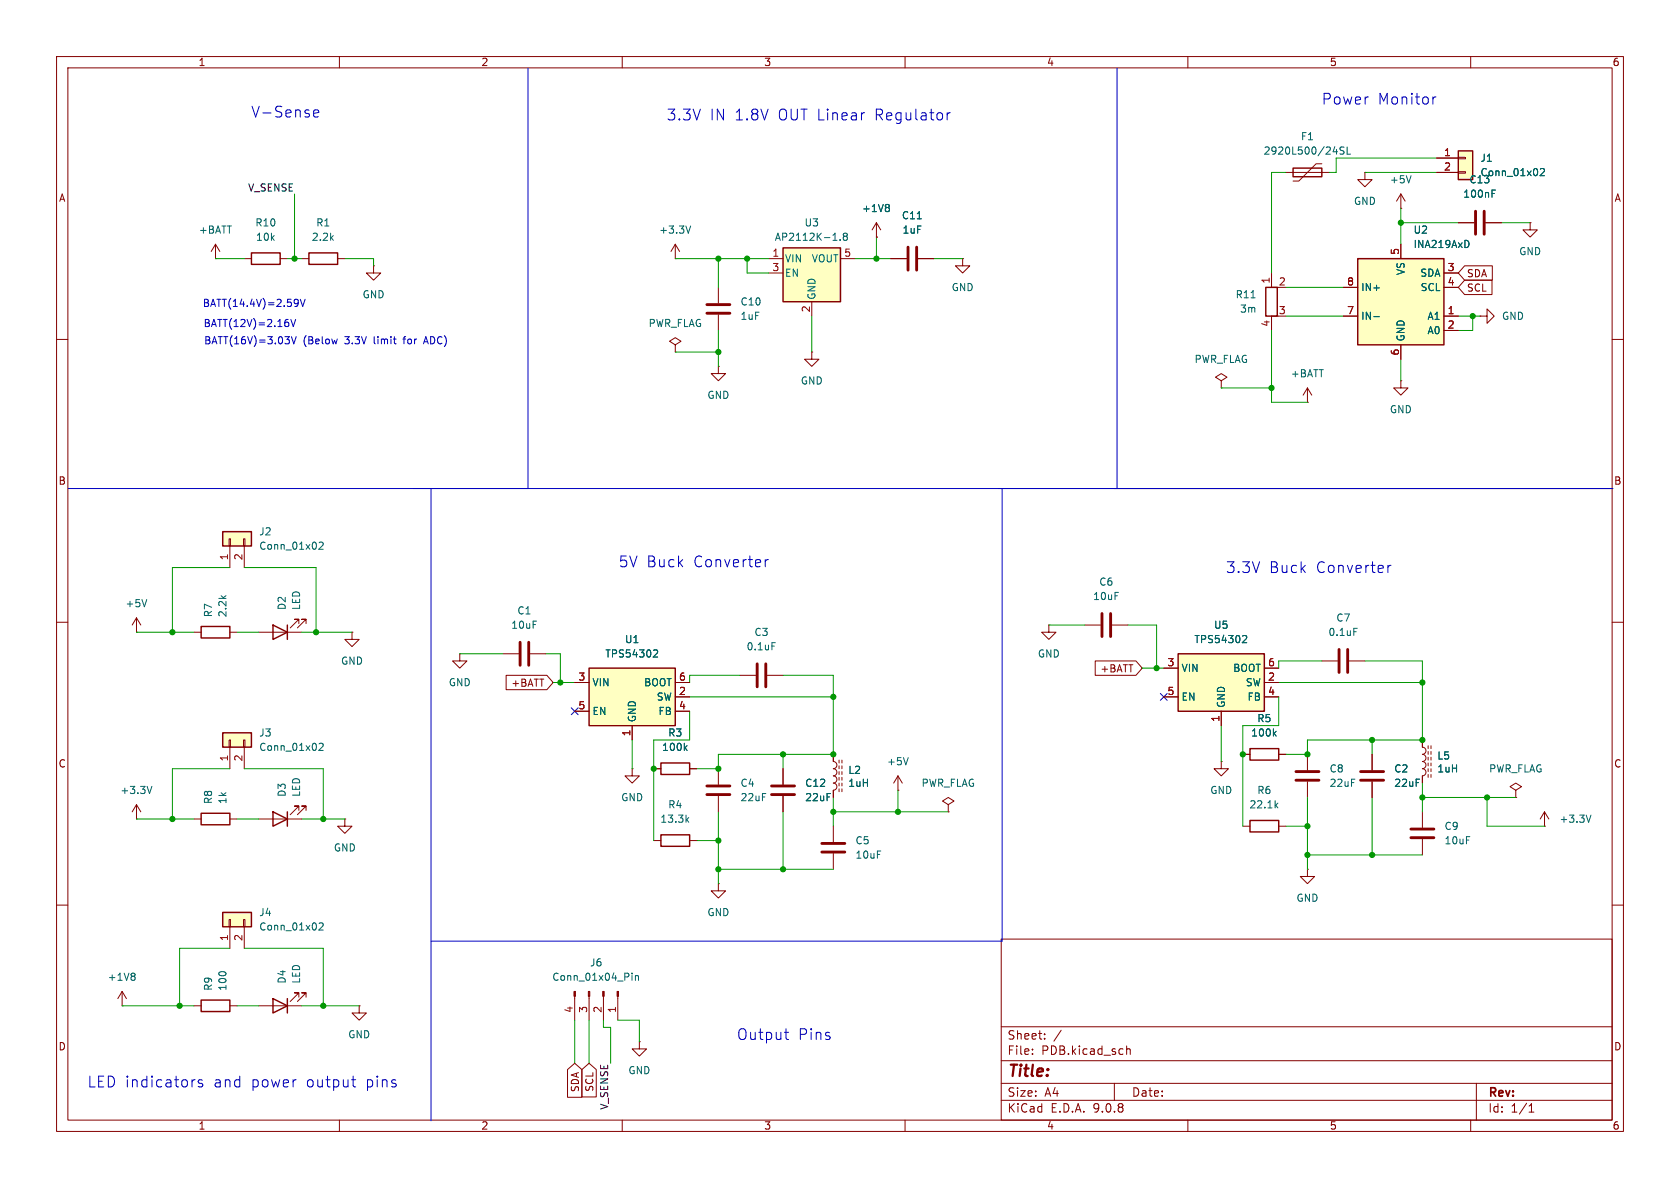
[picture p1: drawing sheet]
<svg xmlns="http://www.w3.org/2000/svg" width="297mm" height="210mm" viewBox="0 0 297 210" stroke-linecap="round" stroke-linejoin="round" font-family="sans-serif">
<g fill="none" stroke="#840000" stroke-width=".18">
<path d="M10 10h277v190h-277zM12 12h273v186h-273zM60 10v2M110 10v2M160 10v2M210 10v2M260 10v2M10 60h2M285 60h2M10 110h2M45.7 111.8h7.6M52.8 110.2v-.7h-.7h.7l-1.5 1.5"/>
<path d="M54.1 110.2v-.7h-.8h.8l-1.5 1.5M285 110h2M34.3 144.8h1.3M40.6 144.8h1.3M10 160h2M177 166h108v32h-108zM285 160h2M60 198v2M110 198v2M113 184.2v1.2h1.3l-1.3 1.3-1.2-1.3h1.2M113 184.2h.1M160 198v2"/>
<path d="M177 194.5h108M177 191.5h108M177 187.5h108M177 181.5h108M182.5 186.3v.1M182.5 185.5v.1M184.7 183.6v.1M184.7 182.8v.1M187.6 182.1l-1.3 2M197 191.5v3M199.2 184.9v1.5M199.2 185.5l.2-.1 .3 .1 .1 .9"/>
<path d="M210 198v2M260 198v2M261 191.5v6.5M270.3 196.6h.9M270.3 195.5l.4-.4v1.5"/>
</g>
<path d="M48.3 110.5l2.5 1.3-2.5 1.2zM50.8 110.5v2.5M35.6 143.8h5v2h-5z" fill="none" stroke="#840000" stroke-width=".25"/>
<path d="M39.4 94h5v2.5h-5z" fill="#ffffc2"/>
<path d="M39.4 94h5v2.5h-5zM116.8 147.6h5.1v2h-5.1z" fill="none" stroke="#840000" stroke-width=".25"/>
<g fill="none" stroke="#840000" stroke-width=".18">
<path d="M157.5 45.7h2.8M162.3 45.7h2.8M40.5 95.3h.3v1.2h-.3zM40.6 96.5v3.8M43.1 95.3h.2v1.2h-.2zM43.2 96.5v3.8M185.4 110.5v1.3h1.3l-1.3 1.2-1.3-1.2h1.3M185.4 110.5h.1M127 135.9v2.8M115.6 148.6h1.2M121.9 148.6h1.3M127 156.2v1.3h1.3l-1.3 1.3-1.3-1.3h1.3"/>
<path d="M127 156.2h.1M127 140.7v2.8"/>
</g>
<path d="M162.2 38.7h.7M56.4 96l.5-.2 .2 .4-.7 .9h.7M121.4 144.9l.4 .5M121.8 144.5l-.5 .5" fill="none" stroke="#006464" stroke-width=".18"/>
<path d="M160.5 43.7v4.1M162.1 43.7v4.1M125 138.9h4M125 140.5h4" fill="none" stroke="#840000" stroke-width=".51"/>
<path d="M138.4 43.8h10.2v9.5h-10.2z" fill="#ffffc2"/>
<path d="M138.4 43.8h10.2v9.5h-10.2zM35.6 110.7h5v2.1h-5zM116.8 134.9h5.1v2h-5.1zM48.3 143.5l2.5 1.3-2.5 1.3zM50.8 143.5v2.6" fill="none" stroke="#840000" stroke-width=".25"/>
<g fill="none" stroke="#840000" stroke-width=".18">
<path d="M66 47v1.3h1.3l-1.3 1.2-1.2-1.2h1.2M66 47h.1M135.9 45.7h2.5M135.9 48.3h2.5M143.5 53.3v2.6M148.6 45.7h2.5M24.1 111.8h.1M24.1 109.2l-.7 1.3M24.1 109.2l.8 1.3M24.1 109.2v2.6M34.3 111.8h1.3M40.6 111.8h1.3"/>
<path d="M191.8 110.5h2.8M196.6 110.5h2.8M111.8 135.9v1.3h1.2l-1.2 1.2-1.3-1.2h1.3M111.8 135.9h.1M115.6 135.9h1.2M121.9 135.9h1.3M45.7 144.8h7.6M52.8 143.3v-.8h-.7h.7l-1.5 1.5M54.1 143.3v-.8h-.8h.8l-1.5 1.5M61 144.8v1.3h1.2l-1.2 1.2-1.3-1.2h1.3M61 144.8h.1M167.6 142.2l1.1-.6-1.1-.6-1 .6 1 .6v1.3"/>
<path d="M167.6 143.5h.1"/>
</g>
<path d="M147.3 42.5h.7M148.5 42.4v.1M149.3 41.8l-.2 .2v.4l.2 .1 .4-.1 .1-.2v-.2l-.2-.2M149.3 41.8l-.2-.3 .2-.3h.3l.2 .3-.2 .3M149.3 41.8h.3M25.9 106l-.4 1.3M121.1 132.2l.4 .5M121.5 131.8l-.5 .5" fill="none" stroke="#006464" stroke-width=".18"/>
<path d="M194.8 108.5v4M196.3 108.5v4" fill="none" stroke="#840000" stroke-width=".51"/>
<path d="M39.4 129.5h5v2.6h-5z" fill="#ffffc2"/>
<path d="M39.4 129.5h5v2.6h-5z" fill="none" stroke="#840000" stroke-width=".25"/>
<path d="M40.5 130.8h.3v1.3h-.3zM40.6 132.1v3.8M43.1 130.8h.2v1.3h-.2zM43.2 132.1v3.8" fill="none" stroke="#840000" stroke-width=".18"/>
<path d="M56.4 131.5l.5-.1 .2 .4-.7 .9h.7" fill="none" stroke="#006464" stroke-width=".18"/>
<path d="M208.3 115.6h15.2v10.1h-15.2z" fill="#ffffc2"/>
<path d="M44.4 44.7h5.1v2h-5.1zM54.6 44.7h5.1v2h-5.1zM208.3 115.6h15.2v10.1h-15.2zM221 132.3h5.1v2.1h-5.1zM35.6 176.8h5v2h-5z" fill="none" stroke="#840000" stroke-width=".25"/>
<g fill="none" stroke="#840000" stroke-width=".18">
<path d="M38.1 45.7h.1M38.1 43.2l-.8 1.3M38.1 43.2l.8 1.3M38.1 43.2v2.5M43.2 45.7h1.2M49.5 45.7h1.3M53.3 45.7h1.3M59.7 45.7h1.3M119.4 45.7h.1M119.4 43.2l-.8 1.3M119.4 43.2l.7 1.3M119.4 43.2v2.5"/>
<path d="M119.4 61l1-.7-1-.6-1 .6 1 .7v1.2M119.4 62.2h.1M88.9 115.6h2.8M93.7 115.6h2.8M130.8 119.4h2.8M135.6 119.4h2.8M205.7 118.1h2.6M223.5 118.1h2.6M233.7 116.8h2.8M238.5 116.8h2.8M138.4 135.9v2.8M205.7 123.2h2.6"/>
<path d="M215.9 125.7v2.6M219.7 133.4h1.3M223.5 123.2h2.6M223.5 120.7h2.6M226.1 133.4h1.2M138.4 140.7v2.8M21.6 177.8h.1M21.6 175.3l-.8 1.2M21.6 175.3l.8 1.2M21.6 175.3v2.5M34.3 177.8h1.3M40.6 177.8h1.3"/>
<path d="M63.5 177.8v1.3h1.3l-1.3 1.2-1.3-1.2h1.3M63.5 177.8h.1M101.6 176.1v4.2M104.1 176.1v4.2M106.7 176.1v4.2M109.2 176.1v4.2"/>
</g>
<path d="M122.1 39.9l-.4 1.3M136.5 113.6h.6M219.9 112.3l.4 .1 .1 .3-.8 .9h.8M239.3 111.1h.6M225.2 129.6l.4 .5M225.6 129.3l-.5 .5M23.6 172l.3 .3-.3 .3 .3 .2v.3l-.3 .2M111.7 172v.2M111.7 172.5v.8M112.3 172.5v.8M112.3 172.6l.2-.1h.3l.1 .8" fill="none" stroke="#006464" stroke-width=".18"/>
<path d="M91.9 113.5v4.1M93.5 113.5v4.1M133.9 117.3v4.1M135.4 117.3v4.1M236.7 114.8v4.1M238.3 114.8v4.1M136.4 138.9h4.1M136.4 140.5h4.1" fill="none" stroke="#840000" stroke-width=".51"/>
<g fill="#840000" stroke="#840000" stroke-width=".18">
<path d="M109.1 175.3h.2v.8h-.2z"/>
<path d="M106.6 175.3h.2v.8h-.2z"/>
<path d="M104 175.3h.3v.8h-.3z"/>
<path d="M101.5 175.3h.2v.8h-.2z"/>
</g>
<path d="M39.4 161.3h5v2.5h-5z" fill="#ffffc2"/>
<path d="M39.4 161.3h5v2.5h-5z" fill="none" stroke="#840000" stroke-width=".25"/>
<path d="M40.5 162.6h.3v1.2h-.3zM40.6 163.8v3.8M43.1 162.6h.2v1.2h-.2zM43.2 163.8v3.8" fill="none" stroke="#840000" stroke-width=".18"/>
<path d="M56.4 163.3l.5-.2 .2 .4-.7 .9h.7" fill="none" stroke="#006464" stroke-width=".18"/>
<path d="M104.1 118.1h15.3v10.2h-15.3z" fill="#ffffc2"/>
<path d="M228.6 29.7h5.1v1.5h-5.1zM104.1 118.1h15.3v10.2h-15.3zM221 145h5.1v2.1h-5.1zM48.3 176.5l2.5 1.3-2.5 1.3zM50.8 176.5v2.6" fill="none" stroke="#840000" stroke-width=".25"/>
<g fill="none" stroke="#840000" stroke-width=".18">
<path d="M154.9 39.4l-.7 1.2M154.9 39.4l.8 1.2M154.9 39.4v2.5M227.3 30.5h7.6M233.7 29h-1l-3.1 3h-1M241.3 30.5v1.3h1.3l-1.3 1.2-1.3-1.2h1.3M241.3 30.5h.1M247.6 36.8h.1M247.6 34.3l-.7 1.3M247.6 34.3l.8 1.3M247.6 34.3v2.5M257.8 39.4h2.8"/>
<path d="M262.6 39.4h2.8M270.5 39.4v1.2h1.3l-1.3 1.3-1.3-1.3h1.3M270.5 39.4h.1M154.9 41.9h.1M62.2 111.8v1.2h1.3l-1.3 1.3-1.2-1.3h1.2M62.2 111.8h.1M81.3 115.6v1.2h1.2l-1.2 1.3-1.3-1.3h1.3M81.3 115.6h.1M101.6 120.7h2.5M101.6 125.7h2.5M111.8 128.3v2.5M119.4 120.7h2.5"/>
<path d="M119.4 125.7h2.5M119.4 123.2h2.5M147.3 133.4v1.2a.63 .63 0 0 1 .6 .7 .63 .63 0 0 1-.6 .6M147.3 135.9a.63 .63 0 0 1 .6 .6 .63 .63 0 0 1-.6 .7 .64 .64 0 0 1 .6 .6 .64 .64 0 0 1-.6 .6 .64 .64 0 0 1 .6 .7 .64 .64 0 0 1-.6 .6v1.3M148.3 134.4v.5M148.3 135.4v.5M148.3 136.4v.5M148.3 137.4v.5M148.3 138.4v.5M148.3 139.4v.6M148.8 134.4v.5M148.8 135.4v.5"/>
<path d="M148.8 136.4v.5M148.8 137.4v.5M148.8 138.4v.5M148.8 139.4v.6M158.7 139.7h.1M158.7 137.2l-.7 1.2M158.7 137.2l.8 1.2M158.7 137.2v2.5M215.9 134.6v1.3h1.3l-1.3 1.3-1.3-1.3h1.3M215.9 134.6h.1M231.1 133.4v2.7M231.1 138.2v2.8"/>
<path d="M242.6 133.4v2.7M242.6 138.2v2.8M251.5 130.8v1.3a.63 .63 0 0 1 .6 .6 .63 .63 0 0 1-.6 .6 .64 .64 0 0 1 .6 .7 .64 .64 0 0 1-.6 .6 .64 .64 0 0 1 .6 .6 .64 .64 0 0 1-.6 .7M251.5 135.9a.63 .63 0 0 1 .6 .6 .63 .63 0 0 1-.6 .7v1.2M252.5 131.8v.5M252.5 132.8v.6M252.5 133.9v.5M252.5 134.9v.5M252.5 135.9v.5M252.5 136.9v.5M253 131.8v.5M253 132.8v.6"/>
<path d="M253 133.9v.5M253 134.9v.5M253 135.9v.5M253 136.9v.5M268 139.7l1-.6-1-.7-1 .7 1 .6v1.3M24.1 144.8h.1M24.1 142.2l-.7 1.3M24.1 142.2l.8 1.3M24.1 142.2v2.6M147.3 146.1v2.7M147.3 150.9v2.8M219.7 146.1h1.3"/>
<path d="M226.1 146.1h1.2M231.1 153.7v1.2h1.3l-1.3 1.3-1.2-1.3h1.2M231.1 153.7h.1M251.5 143.5v2.8M251.5 148.3v2.8M268 141h.1M273 146.1h.1M273 143.5l-.7 1.3M273 143.5l.8 1.3M273 143.5v2.6M45.7 177.8h7.6M52.8 176.3v-.8h-.7h.7l-1.5 1.5"/>
<path d="M54.1 176.3v-.8h-.8h.8l-1.5 1.5"/>
</g>
<g fill="none" stroke="#006464" stroke-width=".18">
<path d="M157 36.1l.2 .3-.2 .3 .2 .2v.3l-.2 .2M235.7 26.8h.8M237.6 26h-.5l-.2 .1v.4l.6 .2 .1 .3-.2 .2h-.5M238.2 26v1.2h.6M249.5 31.1l-.5 1.2M263.8 34.2h.4M263.8 33.6h.6M115.7 114.9h.4l.2 .3-.8 .9h.8M26.9 139l-.5 1.3M160.6 133.9l-.5 1.3M225.5 142.3l.4 .5M225.9 142l-.5 .5"/>
<path d="M281.3 144.1l-.5 1.3"/>
</g>
<path d="M260.9 37.3v4.1M262.4 37.3v4.1M229.1 136.4h4.1M229.1 137.9h4.1M240.5 136.4h4.1M240.5 137.9h4.1M145.3 150.6h4.1M145.3 149.1h4.1M249.4 148.1h4.1M249.4 146.6h4.1" fill="none" stroke="#840000" stroke-width=".51"/>
<path d="M257.8 26.7h2.5v5.1h-2.5z" fill="#ffffc2"/>
<path d="M257.8 26.7h2.5v5.1h-2.5zM223.8 50.8h2v5.1h-2z" fill="none" stroke="#840000" stroke-width=".25"/>
<g fill="none" stroke="#840000" stroke-width=".18">
<path d="M254 27.9h3.8M254 30.5h3.8M257.8 27.8h1.3v.3h-1.3zM257.8 30.4h1.3v.2h-1.3zM224.8 48.3v2.5h1.3M226.1 55.9h-1.3v2.5M261.6 55.9h1.3v-1.3l1.3 1.3-1.3 1.3v-1.3M261.6 55.9h.1M231.1 71.1h.1M231.1 68.6l-.7 1.3M231.1 68.6l.8 1.3M231.1 68.6v2.5"/>
<path d="M247.6 67.3v1.3h1.3l-1.3 1.3-1.2-1.3h1.2M247.6 67.3h.1"/>
</g>
<path d="M272.3 29.9l.5-.1 .2 .4-.7 .9h.7M221.2 52.6h.7" fill="none" stroke="#006464" stroke-width=".18"/>
<path d="M240 45.7h15.3v15.3h-15.3z" fill="#ffffc2"/>
<path d="M240 45.7h15.3v15.3h-15.3z" fill="none" stroke="#840000" stroke-width=".25"/>
<g fill="none" stroke="#840000" stroke-width=".18">
<path d="M254 27.9h3.8M254 30.5h3.8M257.8 39.4h2.8M262.6 39.4h2.8M127 50.8v2.8M127 55.6v2.8M154.9 41.9h.1M157.5 45.7h2.8M162.3 45.7h2.8M170.2 45.7v1.3h1.2l-1.2 1.3-1.3-1.3h1.3M170.2 45.7h.1M237.5 50.8h2.5"/>
<path d="M237.5 55.9h2.5M247.6 43.2v2.5M255.3 50.8h2.5M255.3 55.9h2.5M255.3 48.3h2.5M255.3 58.4h2.5M258.9 49.5h4.9v2.6h-4.9l-1.1-1.3zM258.9 47h4.9v2.5h-4.9l-1.1-1.2zM127 64.8v1.2h1.3l-1.3 1.3-1.3-1.3h1.3M127 64.8h.1M143.5 62.2v1.3h1.3l-1.3 1.3-1.3-1.3h1.3M143.5 62.2h.1"/>
<path d="M215.9 67.3l1-.6-1-.7-1 .7 1 .6v1.3M215.9 68.6h.1M247.6 61v2.5M89.5 119.4h7.2l1.1 1.3-1.1 1.2h-7.2zM193.6 116.8h7.2l1.1 1.3-1.1 1.3h-7.2zM205.7 118.1h2.6M223.5 118.1h2.6M101.6 120.7h2.5M101.6 125.7h2.5M111.8 128.3v2.5M115.6 135.9h1.2M119.4 120.7h2.5"/>
<path d="M119.4 125.7h2.5M119.4 123.2h2.5M121.9 135.9h1.3M138.4 135.9v2.8M147.3 133.4v1.2M147.3 139.7v1.3M205.7 123.2h2.6M215.9 125.7v2.6M219.7 133.4h1.3M223.5 120.7h2.6M223.5 123.2h2.6M226.1 133.4h1.2"/>
<path d="M242.6 133.4v2.7M242.6 138.2v2.8M251.5 130.8v1.3M251.5 137.2v1.2M138.4 140.7v2.8M100.3 189.1l1.3-1.1 1.3 1.1v4.9h-2.6zM102.9 189.1l1.2-1.1 1.3 1.1v4.8h-2.5z"/>
</g>
<g fill="none" stroke="#006464" stroke-width=".18">
<path d="M157 36.1l.2 .3-.2 .3 .2 .2v.3l-.2 .2M162.2 38.7h.7M263.8 34.2h.4M263.8 33.6h.6M272.3 29.9l.5-.1 .2 .4-.7 .9h.7M242.9 56h.9M259.5 42.6l.2 .4-.2 .7M115.7 114.9h.4l.2 .3-.8 .9h.8M219.9 112.3l.4 .1 .1 .3-.8 .9h.8M121.1 132.2l.4 .5M121.5 131.8l-.5 .5M225.2 129.6l.4 .5"/>
<path d="M225.6 129.3l-.5 .5"/>
</g>
<path d="M125 53.8h4M125 55.4h4" fill="none" stroke="#840000" stroke-width=".51"/>
<g fill="none" stroke="#0000c2" stroke-width=".18">
<path d="M93.3 12.1v74.3M167.4 19.9v1.3M168 19.9l-.4 .1-.2 .3M197.5 12.1v74.3M253.9 17.1l-.4 .1-.2 .3M55.4 20.1l1-.2-.1-.4-.6-.1-.3 .3 .1 .9 .2 .1 .6-.1M50.4 59.5h.8l-.5 .5M50.9 57l.2 .2-.2 .5M51.4 56.5l.4 1.2 .5-1.2M51.5 59.5l.4 1.3 .5-1.3M52.2 52.9l.5 .1a.84 .84 0 0 1-.3 1.2h-.3M52.7 53.5l-.2 .2h-.3"/>
<path d="M53.1 52.9l.4 1.3 .4-1.3M59.6 59.9l-.2 .9M75.3 59.5l-.4 1.3M51 60.1l.2 .1-.2 .5M75 60.4h.6M12.1 86.4h273M76.2 86.4v111.7M135.3 98.9v1.3M135.8 98.9l-.3 .1-.2 .3M177.2 86.4v80h-101M245.4 99.9v1.3M245.9 99.9l-.4 .1-.1 .3"/>
<path d="M34.5 190.9l-.4 .1M35.8 191l-.5-.1-.3 .2 .1 .3 .7 .2 .1 .2-.1 .2-.2 .1-.6-.1M62.2 190.9h.7M62.4 191.9l.1 .1 .4 .1M138.7 182.5h.7M139 183.7l.4 .1"/>
</g>
<g fill="none" stroke="#009600" stroke-width=".18">
<path d="M52.1 34.3v11.4M227.3 30.5h-2.5v17.8M241.3 30.5h12.7M247.6 36.8v6.4M247.6 39.4h10.2M254 27.9h-17.8v2.6h-1.3M265.4 39.4h5.1M38.1 45.7h5.1M50.8 45.7h2.5M61 45.7h5v1.3M119.4 45.7h16.5M127 45.7v5.1"/>
<path d="M127 58.4v6.4M132.1 45.7v2.6h3.8M143.5 55.9v6.3M151.1 45.7h6.4M154.9 41.9v3.8M165.1 45.7h5.1M224.8 58.4v12.7h6.3M227.3 50.8h10.2M227.3 55.9h10.2M257.8 55.9h3.8M260.3 55.9v2.5h-2.5M119.4 62.2h7.6"/>
<path d="M215.9 68.6h8.9M247.6 63.5v3.8M24.1 111.8h10.2M40.6 100.3h-10.1v11.5M41.9 111.8h3.8M43.2 100.3h12.7v11.5M53.3 111.8h8.9M81.3 115.6h7.6M96.5 115.6h2.6v5.1M130.8 119.4h-8.9v1.3M138.4 119.4h8.9v14h-20.3v2.5h-3.8M185.4 110.5h6.4"/>
<path d="M199.4 110.5h5.1v7.6M201.9 118.1h3.8M233.7 116.8h-7.6v1.3M241.3 116.8h10.2v14h-20.4v2.6h-3.8M40.6 135.9h-10.1v8.9M43.2 135.9h13.9v8.9M97.8 120.7h3.8M111.8 130.8v5.1M121.9 125.7v5.1h-6.3v17.8M121.9 123.2h25.4M138.4 133.4v2.5M158.7 139.7v3.8"/>
<path d="M215.9 128.3v6.3M226.1 123.2v5.1h-6.4v17.8M226.1 120.7h25.4M242.6 130.8v2.6M251.5 138.4v5.1M24.1 144.8h10.2M41.9 144.8h3.8M53.3 144.8h7.7M123.2 148.6h3.8M127 143.5v12.7M127 153.7h20.3M138.4 143.5v10.2"/>
<path d="M147.3 141v5.1M147.3 143.5h20.3M227.3 146.1h3.8M231.1 141v12.7M231.1 151.1h20.4M242.6 141v10.1M251.5 141h16.5M262.9 141v5.1h10.1M21.6 177.8h12.7M40.6 167.6h-8.9v10.2M41.9 177.8h3.8M43.2 167.6h13.9v10.2"/>
<path d="M53.3 177.8h10.2M101.6 180.3v7.7M104.1 180.3v7.7M106.7 180.3v1.3h1.2v6.4M109.2 180.3h3.8v3.9"/>
</g>
<path d="M101 125.1l1.2 1.2M102.2 125.1l-1.2 1.2M205.1 122.6l1.2 1.2M206.3 122.6l-1.2 1.2" fill="none" stroke="#000084" stroke-width=".18"/>
<g fill="#009600" stroke="#009600" stroke-width=".18">
<circle cx="127" cy="135.9" r=".46"/>
<circle cx="115.6" cy="135.9" r=".46"/>
<circle cx="138.4" cy="133.4" r=".46"/>
<circle cx="147.3" cy="123.2" r=".46"/>
<circle cx="147.3" cy="133.4" r=".46"/>
<circle cx="55.9" cy="111.8" r=".46"/>
<circle cx="99.1" cy="120.7" r=".46"/>
<circle cx="30.5" cy="111.8" r=".46"/>
<circle cx="57.1" cy="177.8" r=".46"/>
<circle cx="31.7" cy="177.8" r=".46"/>
<circle cx="30.5" cy="144.8" r=".46"/>
<circle cx="57.1" cy="144.8" r=".46"/>
<circle cx="138.4" cy="153.7" r=".46"/>
<circle cx="127" cy="148.6" r=".46"/>
<circle cx="147.3" cy="143.5" r=".46"/>
<circle cx="158.7" cy="143.5" r=".46"/>
<circle cx="127" cy="153.7" r=".46"/>
<circle cx="219.7" cy="133.4" r=".46"/>
<circle cx="204.5" cy="118.1" r=".46"/>
<circle cx="251.5" cy="120.7" r=".46"/>
<circle cx="231.1" cy="146.1" r=".46"/>
<circle cx="242.6" cy="151.1" r=".46"/>
<circle cx="231.1" cy="151.1" r=".46"/>
<circle cx="262.9" cy="141" r=".46"/>
<circle cx="251.5" cy="141" r=".46"/>
<circle cx="231.1" cy="133.4" r=".46"/>
<circle cx="242.6" cy="130.8" r=".46"/>
<circle cx="251.5" cy="130.8" r=".46"/>
<circle cx="247.6" cy="39.4" r=".46"/>
<circle cx="224.8" cy="68.6" r=".46"/>
<circle cx="260.3" cy="55.9" r=".46"/>
<circle cx="127" cy="62.2" r=".46"/>
<circle cx="154.9" cy="45.7" r=".46"/>
<circle cx="132.1" cy="45.7" r=".46"/>
<circle cx="52.1" cy="45.7" r=".46"/>
<circle cx="127" cy="45.7" r=".46"/>
</g>
<text font-size="2.8" fill="#840000" x="178" y="190.9">Title:</text>
<g font-size="2.7" fill="#0000c2">
<text x="44.3" y="21">V-Sense</text>
<text x="117.8" y="21.5">3.3V</text>
<text x="125.5" y="21.5">IN 1.8V</text>
<text x="137.6" y="21.5">OUT Linear</text>
<text x="154.8" y="21.5">Regulator</text>
<text x="233.6" y="18.7">Power</text>
<text x="243.6" y="18.7">Monitor</text>
<text x="109.3" y="100.5">5V Buck</text>
<text x="122.6" y="100.5">Converter</text>
<text x="216.7" y="101.5">3.3V</text>
<text x="224.4" y="101.5">Buck</text>
<text x="232.7" y="101.5">Converter</text>
<text x="130.2" y="184.1">Output</text>
<text x="141.1" y="184.1">Pins</text>
<text x="15.4" y="192.4">LED indicators</text>
<text x="37.8" y="192.4">and</text>
<text x="44.5" y="192.4">power</text>
<text x="54.3" y="192.4">output</text>
<text x="64.9" y="192.4">pins</text>
</g>
<g font-size="2.1" fill="#840000">
<text x="178" y="184">Sheet:</text>
<text x="178" y="186.7">File:</text>
<text x="184.1" y="186.7">PDB.kicad_sch</text>
<text x="178" y="196.9">KiCad</text>
<text x="178" y="194.1">Size:</text>
<text x="184.7" y="194.1">A4</text>
<text x="185.7" y="196.9">E.D.A.</text>
<text x="193.3" y="196.9">9.0.8</text>
<text x="200" y="194.1">Date:</text>
<text x="263" y="194.3">Rev:</text>
<text x="263" y="196.9">Id:</text>
<text x="267.1" y="196.9">1/1</text>
</g>
<g font-size="1.8" fill="#840000">
<text x="35" y="11.9">1</text>
<text x="85" y="11.9">2</text>
<text x="135" y="11.9">3</text>
<text x="185" y="11.9">4</text>
<text x="235" y="11.9">5</text>
<text x="285" y="11.9">6</text>
<text x="10.3" y="35.9">A</text>
<text x="285.3" y="35.9">A</text>
<text x="259.2" y="51.8">SCL</text>
<text x="259.2" y="49.2">SDA</text>
<text x="10.3" y="85.9">B</text>
<text x="285.3" y="85.9">B</text>
<text x="194.4" y="119.1">+BATT</text>
<text x="90.3" y="121.6">+BATT</text>
<text x="10.3" y="135.9">C</text>
<text x="285.3" y="135.9">C</text>
<text x="10.3" y="185.9">D</text>
<text x="285.3" y="185.9">D</text>
<text x="102.6" y="193.2" transform="rotate(-90 102.6 193.2)">SDA</text>
<text x="105.1" y="193.1" transform="rotate(-90 105.1 193.1)">SCL</text>
<text x="35" y="199.9">1</text>
<text x="85" y="199.9">2</text>
<text x="135" y="199.9">3</text>
<text x="185" y="199.9">4</text>
<text x="235" y="199.9">5</text>
<text x="285" y="199.9">6</text>
</g>
<g font-size="1.8" fill="#006464">
<text x="223.3" y="27.5">2920L500/24SL</text>
<text x="229.9" y="25">F1</text>
<text x="261.6" y="28.8">J1</text>
<text x="245.6" y="32.6">+5V</text>
<text x="258.6" y="35.2">100nF</text>
<text x="259.7" y="32.6">C13</text>
<text x="261.6" y="31.3">Conn_01x02</text>
<text x="35.1" y="41.5">+BATT</text>
<text x="45" y="40.2">R10</text>
<text x="55.8" y="40.2">R1</text>
<text x="116.4" y="41.5">+3.3V</text>
<text x="142.1" y="40.2">U3</text>
<text x="152.3" y="37.7">+1V8</text>
<text x="159.3" y="39">C11</text>
<text x="159.5" y="41.5">1uF</text>
<text x="239.3" y="36.4">GND</text>
<text x="249.8" y="41.5">U2</text>
<text x="45.2" y="42.8">10k</text>
<text x="55" y="42.8">2.2k</text>
<text x="136.9" y="42.8">AP2112K-1.8</text>
<text x="138.7" y="46.6">VIN</text>
<text x="143.4" y="46.6">VOUT</text>
<text x="249.8" y="44">INA219AxD</text>
<text x="268.5" y="45.3">GND</text>
<text x="64" y="52.9">GND</text>
<text x="138.7" y="49.1">EN</text>
<text x="144.4" y="53.1" transform="rotate(-90 144.4 53.1)">GND</text>
<text x="168.1" y="51.7">GND</text>
<text x="218.3" y="52.9">R11</text>
<text x="240.5" y="51.7">IN+</text>
<text x="248.5" y="48.7" transform="rotate(-90 248.5 48.7)">VS</text>
<text x="251" y="49.1">SDA</text>
<text x="251.1" y="51.7">SCL</text>
<text x="114.6" y="58">PWR_FLAG</text>
<text x="130.8" y="56.7">1uF</text>
<text x="130.8" y="54.2">C10</text>
<text x="219.1" y="55.5">3m</text>
<text x="240.5" y="56.7">IN-</text>
<text x="252.3" y="56.7">A1</text>
<text x="252.3" y="59.3">A0</text>
<text x="265.4" y="56.7">GND</text>
<text x="211.1" y="64.4">PWR_FLAG</text>
<text x="248.5" y="60.5" transform="rotate(-90 248.5 60.5)">GND</text>
<text x="125" y="70.7">GND</text>
<text x="141.5" y="68.2">GND</text>
<text x="228.1" y="66.9">+BATT</text>
<text x="245.6" y="73.3">GND</text>
<text x="45.7" y="94.8">J2</text>
<text x="45.7" y="97.4">Conn_01x02</text>
<text x="22.1" y="107.5">+5V</text>
<text x="50.7" y="107.9" transform="rotate(-90 50.7 107.9)">D2</text>
<text x="53.3" y="107.9" transform="rotate(-90 53.3 107.9)">LED</text>
<text x="193.2" y="106.3">10uF</text>
<text x="194.2" y="103.7">C6</text>
<text x="37.7" y="109.2" transform="rotate(-90 37.7 109.2)">R7</text>
<text x="40.2" y="109.2" transform="rotate(-90 40.2 109.2)">2.2k</text>
<text x="90.3" y="111.4">10uF</text>
<text x="91.4" y="108.8">C1</text>
<text x="110.4" y="113.9">U1</text>
<text x="133.3" y="112.6">C3</text>
<text x="211.1" y="113.9">TPS54302</text>
<text x="214.5" y="111.4">U5</text>
<text x="234.8" y="112.6">0.1uF</text>
<text x="236.1" y="110.1">C7</text>
<text x="60.2" y="117.7">GND</text>
<text x="106.9" y="116.4">TPS54302</text>
<text x="131.9" y="115.2">0.1uF</text>
<text x="183.4" y="116.4">GND</text>
<text x="208.8" y="119">VIN</text>
<text x="217.9" y="119">BOOT</text>
<text x="79.2" y="121.5">GND</text>
<text x="104.6" y="121.5">VIN</text>
<text x="113.8" y="121.5">BOOT</text>
<text x="116" y="124.1">SW</text>
<text x="208.8" y="124.1">EN</text>
<text x="216.8" y="125.2" transform="rotate(-90 216.8 125.2)">GND</text>
<text x="220.1" y="121.5">SW</text>
<text x="220.5" y="124.1">FB</text>
<text x="45.7" y="130.4">J3</text>
<text x="104.6" y="126.6">EN</text>
<text x="112.6" y="127.8" transform="rotate(-90 112.6 127.8)">GND</text>
<text x="116.3" y="126.6">FB</text>
<text x="118" y="130.4">R3</text>
<text x="221.1" y="130.4">100k</text>
<text x="222.2" y="127.9">R5</text>
<text x="45.7" y="132.9">Conn_01x02</text>
<text x="117" y="132.9">100k</text>
<text x="149.9" y="137">L2</text>
<text x="156.7" y="135.5">+5V</text>
<text x="235" y="136.8">C8</text>
<text x="246.4" y="136.8">C2</text>
<text x="254" y="134.5">L5</text>
<text x="254" y="136.8">1uH</text>
<text x="263.2" y="136.8">PWR_FLAG</text>
<text x="21.2" y="140.6">+3.3V</text>
<text x="37.7" y="142.2" transform="rotate(-90 37.7 142.2)">R8</text>
<text x="40.2" y="142.2" transform="rotate(-90 40.2 142.2)">1k</text>
<text x="50.7" y="141" transform="rotate(-90 50.7 141)">D3</text>
<text x="53.3" y="141" transform="rotate(-90 53.3 141)">LED</text>
<text x="109.7" y="141.8">GND</text>
<text x="118" y="143.1">R4</text>
<text x="130.8" y="139.3">C4</text>
<text x="130.8" y="141.8">22uF</text>
<text x="142.2" y="139.3">C12</text>
<text x="142.2" y="141.8">22uF</text>
<text x="149.9" y="139.3">1uH</text>
<text x="162.8" y="139.3">PWR_FLAG</text>
<text x="213.9" y="140.6">GND</text>
<text x="220.8" y="143.1">22.1k</text>
<text x="222.2" y="140.6">R6</text>
<text x="235" y="139.3">22uF</text>
<text x="246.4" y="139.3">22uF</text>
<text x="116.6" y="145.6">13.3k</text>
<text x="151.1" y="149.5">C5</text>
<text x="255.3" y="146.9">C9</text>
<text x="255.3" y="149.5">10uF</text>
<text x="275.6" y="145.6">+3.3V</text>
<text x="58.9" y="150.7">GND</text>
<text x="151.1" y="152">10uF</text>
<text x="229.1" y="159.6">GND</text>
<text x="45.7" y="162.2">J4</text>
<text x="45.7" y="164.7">Conn_01x02</text>
<text x="125" y="162.2">GND</text>
<text x="18.9" y="173.6">+1V8</text>
<text x="50.7" y="174" transform="rotate(-90 50.7 174)">D4</text>
<text x="53.3" y="174" transform="rotate(-90 53.3 174)">LED</text>
<text x="97.5" y="173.6">Conn_01x04_Pin</text>
<text x="104.2" y="171">J6</text>
<text x="37.7" y="175.3" transform="rotate(-90 37.7 175.3)">R9</text>
<text x="40.2" y="175.3" transform="rotate(-90 40.2 175.3)">100</text>
<text x="61.5" y="183.7">GND</text>
<text x="111" y="190.1">GND</text>
</g>
<g font-size="1.8" fill="#a90000">
<text x="255.2" y="27.7">1</text>
<text x="255.2" y="30.2">2</text>
<text x="136.5" y="45.5">1</text>
<text x="149.2" y="45.5">5</text>
<text x="247.4" y="45.2" transform="rotate(-90 247.4 45.2)">5</text>
<text x="136.5" y="48">3</text>
<text x="224.5" y="50.2" transform="rotate(-90 224.5 50.2)">1</text>
<text x="226" y="50.5">2</text>
<text x="238.1" y="50.5">8</text>
<text x="255.8" y="48">3</text>
<text x="255.8" y="50.5">4</text>
<text x="143.3" y="55.3" transform="rotate(-90 143.3 55.3)">2</text>
<text x="224.5" y="57.9" transform="rotate(-90 224.5 57.9)">4</text>
<text x="226" y="55.6">3</text>
<text x="238.1" y="55.6">7</text>
<text x="255.8" y="55.6">1</text>
<text x="255.8" y="58.2">2</text>
<text x="247.4" y="62.9" transform="rotate(-90 247.4 62.9)">6</text>
<text x="40.4" y="99.1" transform="rotate(-90 40.4 99.1)">1</text>
<text x="42.9" y="99.1" transform="rotate(-90 42.9 99.1)">2</text>
<text x="206.3" y="117.9">3</text>
<text x="224.1" y="117.9">6</text>
<text x="102.2" y="120.4">3</text>
<text x="102.2" y="125.5">5</text>
<text x="119.9" y="120.4">6</text>
<text x="119.9" y="122.9">2</text>
<text x="119.9" y="125.5">4</text>
<text x="206.3" y="122.9">5</text>
<text x="224.1" y="120.4">2</text>
<text x="224.1" y="122.9">4</text>
<text x="111.5" y="130.2" transform="rotate(-90 111.5 130.2)">1</text>
<text x="215.6" y="127.7" transform="rotate(-90 215.6 127.7)">1</text>
<text x="40.4" y="134.7" transform="rotate(-90 40.4 134.7)">1</text>
<text x="42.9" y="134.7" transform="rotate(-90 42.9 134.7)">2</text>
<text x="40.4" y="166.4" transform="rotate(-90 40.4 166.4)">1</text>
<text x="42.9" y="166.4" transform="rotate(-90 42.9 166.4)">2</text>
<text x="101.3" y="179.1" transform="rotate(-90 101.3 179.1)">4</text>
<text x="103.9" y="179.1" transform="rotate(-90 103.9 179.1)">3</text>
<text x="106.4" y="179.1" transform="rotate(-90 106.4 179.1)">2</text>
<text x="109" y="179.1" transform="rotate(-90 109 179.1)">1</text>
</g>
<g font-size="1.8" fill="#0f0f0f">
<text x="43.8" y="33.9">V_SENSE</text>
<text x="107.6" y="196.3" transform="rotate(-90 107.6 196.3)">V_SENSE</text>
</g>
<g font-size="1.8" fill="#0000c2">
<text x="35.8" y="54.5">BATT(14.4V)=2.59V</text>
<text x="35.9" y="58">BATT(12V)=2.16V</text>
<text x="36" y="61.1">BATT(16V)=3.03V</text>
<text x="53.6" y="61.1">(Below</text>
<text x="61.1" y="61.1">3.3V</text>
<text x="66.4" y="61.1">limit</text>
<text x="71.8" y="61.1">for</text>
<text x="75.7" y="61.1">ADC)</text>
</g>
</svg>
